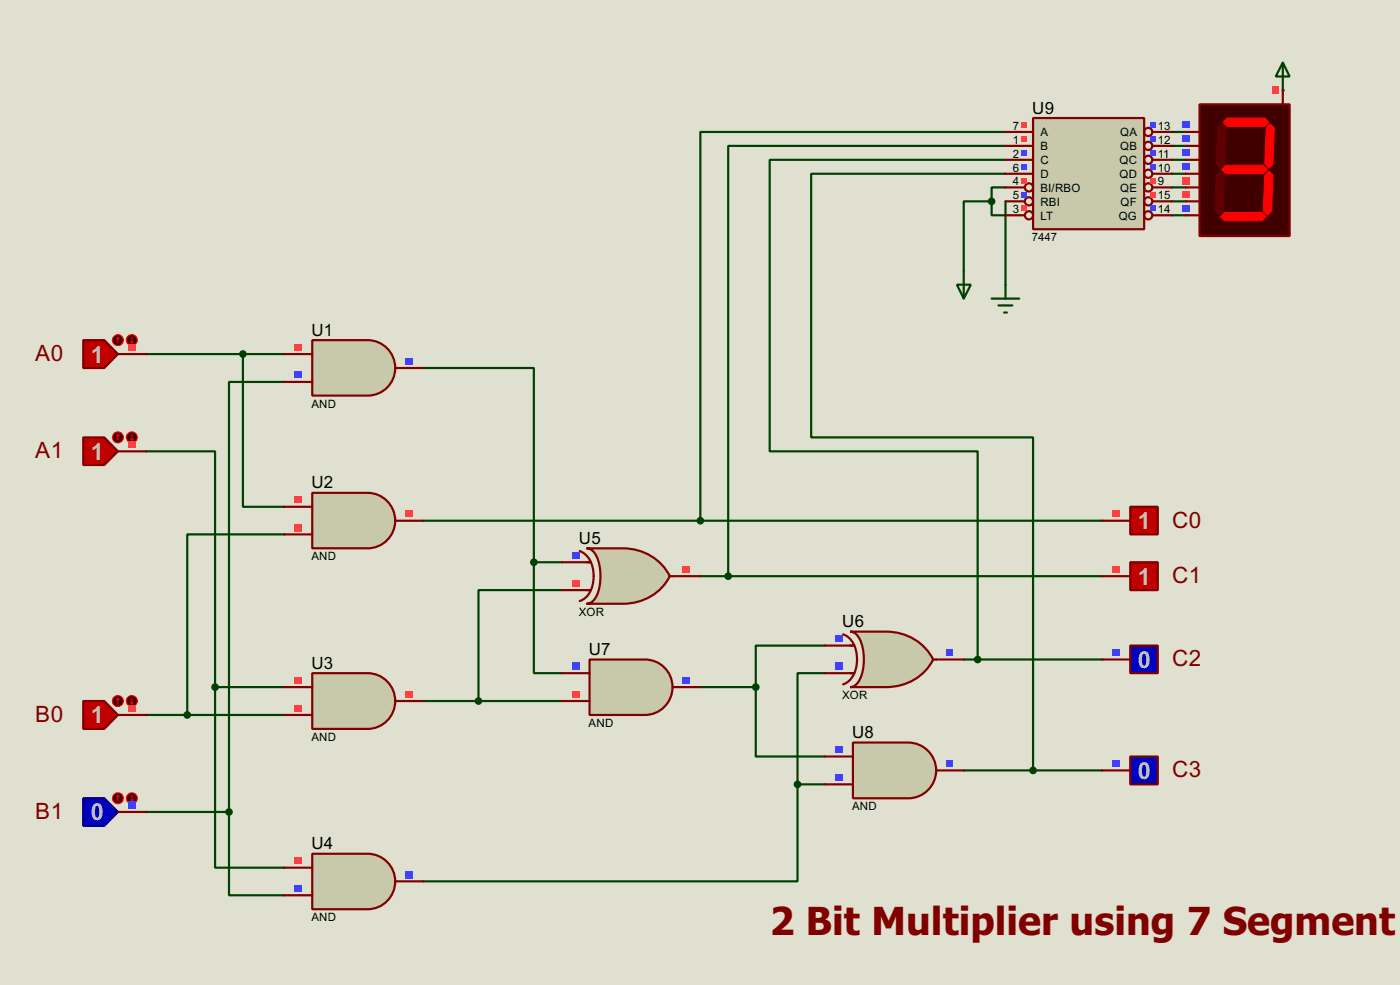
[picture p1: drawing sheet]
<svg xmlns="http://www.w3.org/2000/svg" width="256mm" height="180mm" viewBox="0 0 256 180" stroke-linecap="round" stroke-linejoin="round" font-family="sans-serif">
<path d="M0 0h256.5v180.3h-256.5z" fill="#e0e0d0"/>
<g fill="none" stroke="#004000" stroke-width=".4">
<path d="M26.7 64.8h25.4M44.5 64.8v28h7.6M52.1 69.9h-10.1v78.7M77.5 67.4h20.3v35.5M26.7 82.6h12.7v43.2M52.1 97.8h-17.8v33.1M97.8 102.9v20.3h5.1M97.8 102.9h5.1M102.9 108h-15.2v20.3M151.2 118.2h-12.7v7.6M26.7 130.9h25.4M39.4 125.8v33h12.7"/>
<path d="M39.4 125.8h12.7M77.5 128.3h25.4M128.3 125.8h10.2M138.5 125.8v12.7h12.7M151.2 123.2h-5.1v20.4M26.7 148.6h15.3M42 148.6v15.3h10.1M146.1 143.6v17.7h-68.6M146.1 143.6h5.1"/>
</g>
<circle cx="235" cy="16.6" r=".2" fill="#004000"/>
<g fill="none" stroke="#004000" stroke-width=".4">
<path d="M181.7 36.9v2.5h2.5M181.7 36.9h-5.1v12.7M184.2 34.3h-2.5v2.6M184.2 24.2h-55.9v71.1M184.2 26.7h-50.8v78.8M184.2 29.3h-43.2v53.3h38.1v38.1M184.2 31.8h-35.6v48.3h40.7v60.9M184.2 36.9v15.2M214.7 24.2h2.5M214.7 26.7h2.5M214.7 29.3h2.5M214.7 31.8h2.5"/>
<path d="M214.7 34.3h2.5M214.7 36.9h2.5M214.7 39.4h2.5M77.5 95.3h124.5M128.3 105.5h73.7M176.6 120.7h25.4M176.6 141h25.4"/>
</g>
<path d="M57.2 62.3h10.2a5.1 5.1 0 0 1 5 5 5.1 5.1 0 0 1-5 5.1h-10.2z" fill-rule="evenodd" fill="#c8c8aa" stroke="#800000" stroke-width=".4"/>
<path d="M52.1 64.8h5.1M52.1 69.9h5.1M72.4 67.4h5.1" fill="none" stroke="#800000" stroke-width=".4"/>
<path d="M54 62.9h1.3v1.3h-1.3z" fill="#ff4040"/>
<g fill="#4040ff">
<path d="M54 68h1.3v1.3h-1.3z"/>
<path d="M74.3 65.5h1.3v1.2h-1.3z"/>
</g>
<path d="M57.2 90.2h10.2a5.1 5.1 0 0 1 5 5.1 5.1 5.1 0 0 1-5 5.1h-10.2z" fill-rule="evenodd" fill="#c8c8aa" stroke="#800000" stroke-width=".4"/>
<path d="M52.1 92.8h5.1M52.1 97.8h5.1M72.4 95.3h5.1" fill="none" stroke="#800000" stroke-width=".4"/>
<g fill="#ff4040">
<path d="M54 90.9h1.3v1.2h-1.3z"/>
<path d="M54 95.9h1.3v1.3h-1.3z"/>
<path d="M74.3 93.4h1.3v1.3h-1.3z"/>
</g>
<path d="M57.2 123.2h10.2a5.1 5.1 0 0 1 5 5.1 5.1 5.1 0 0 1-5 5.1h-10.2z" fill-rule="evenodd" fill="#c8c8aa" stroke="#800000" stroke-width=".4"/>
<path d="M52.1 125.8h5.1M52.1 130.9h5.1M72.4 128.3h5.1" fill="none" stroke="#800000" stroke-width=".4"/>
<g fill="#ff4040">
<path d="M54 123.9h1.3v1.2h-1.3z"/>
<path d="M54 129h1.3v1.2h-1.3z"/>
<path d="M74.3 126.4h1.3v1.3h-1.3z"/>
</g>
<path d="M57.2 156.3h10.2a5.1 5.1 0 0 1 5 5 5.1 5.1 0 0 1-5 5.1h-10.2z" fill-rule="evenodd" fill="#c8c8aa" stroke="#800000" stroke-width=".4"/>
<path d="M52.1 158.8h5.1M52.1 163.9h5.1M72.4 161.3h5.1" fill="none" stroke="#800000" stroke-width=".4"/>
<path d="M54 156.9h1.3v1.3h-1.3z" fill="#ff4040"/>
<g fill="#4040ff">
<path d="M54 162h1.3v1.2h-1.3z"/>
<path d="M74.3 159.4h1.3v1.3h-1.3z"/>
</g>
<path d="M107.5 100.4h6.6a9.5 9.5 0 0 1 8.6 5.1 9.4 9.4 0 0 1-8.6 5h-6.6a2.19 2.19 0 0 0 1.8-1.5 9.2 9.2 0 0 0-.4-7.8l-.9-.7z" fill-rule="evenodd" fill="#c8c8aa" stroke="#800000" stroke-width=".4"/>
<path d="M102.9 102.9h5.4M102.9 108h5.4M106.2 100.9a4.6 4.6 0 0 1 2.6 4.6 4.4 4.4 0 0 1-2.6 4.5M122.7 105.5h5.6" fill="none" stroke="#800000" stroke-width=".4"/>
<path d="M104.8 101h1.3v1.3h-1.3z" fill="#4040ff"/>
<g fill="#ff4040">
<path d="M104.8 106.1h1.3v1.3h-1.3z"/>
<path d="M125.1 103.6h1.3v1.2h-1.3z"/>
</g>
<path d="M155.8 115.6h6.6a9.5 9.5 0 0 1 8.6 5.1 9.4 9.4 0 0 1-8.6 5.1h-6.6a2.18 2.18 0 0 0 1.8-1.5 9.3 9.3 0 0 0-.4-7.8l-.9-.8z" fill-rule="evenodd" fill="#c8c8aa" stroke="#800000" stroke-width=".4"/>
<path d="M151.2 118.2h5.3M154.5 116.1a4.5 4.5 0 0 1 2.5 4.6 4.5 4.5 0 0 1-2.5 4.6M151.2 123.2h5.3M171 120.7h5.6" fill="none" stroke="#800000" stroke-width=".4"/>
<g fill="#4040ff">
<path d="M153.1 116.3h1.3v1.2h-1.3z"/>
<path d="M153.1 121.3h1.3v1.3h-1.3z"/>
<path d="M173.4 118.8h1.3v1.3h-1.3z"/>
</g>
<path d="M108 120.7h10.2a5.1 5.1 0 0 1 5 5.1 5.1 5.1 0 0 1-5 5.1h-10.2z" fill-rule="evenodd" fill="#c8c8aa" stroke="#800000" stroke-width=".4"/>
<path d="M102.9 123.2h5.1M102.9 128.3h5.1M123.2 125.8h5.1" fill="none" stroke="#800000" stroke-width=".4"/>
<path d="M104.8 121.3h1.3v1.3h-1.3z" fill="#4040ff"/>
<path d="M104.8 126.4h1.3v1.3h-1.3z" fill="#ff4040"/>
<path d="M125.1 123.9h1.3v1.2h-1.3z" fill="#4040ff"/>
<path d="M156.3 135.9h10.1a5.1 5.1 0 0 1 5.1 5.1 5.1 5.1 0 0 1-5.1 5.1h-10.1z" fill-rule="evenodd" fill="#c8c8aa" stroke="#800000" stroke-width=".4"/>
<path d="M151.2 138.5h5.1M151.2 143.6h5.1M171.5 141h5.1" fill="none" stroke="#800000" stroke-width=".4"/>
<g fill="#4040ff">
<path d="M153.1 136.6h1.3v1.2h-1.3z"/>
<path d="M153.1 141.7h1.3v1.2h-1.3z"/>
<path d="M173.4 139.1h1.3v1.3h-1.3z"/>
</g>
<path d="M15.3 62.3h3.8l2.5 2.5-2.5 2.6h-3.8z" fill-rule="evenodd" fill="#c00000" stroke="#800000" stroke-width=".4"/>
<path d="M21.6 64.8h5.1" fill="none" stroke="#800000" stroke-width=".4"/>
<circle cx="21.6" cy="62.3" r="1" fill="#400000" stroke="#f00" stroke-width=".2"/>
<path d="M21.6 61.8l-.2 .2M21.6 61.8l.3 .2M21.6 61.8v1" fill="none" stroke="#f00" stroke-width=".2"/>
<circle cx="24.1" cy="62.3" r="1" fill="#400000" stroke="#f00" stroke-width=".2"/>
<path d="M23.9 62.5l.3 .3M24.2 61.8v1M24.4 62.5l-.2 .3" fill="none" stroke="#f00" stroke-width=".2"/>
<path d="M23.5 62.9h1.3v1.3h-1.3z" fill="#ff4040"/>
<circle cx="44.5" cy="64.8" r=".5" fill="#004000" stroke="#004000" stroke-width=".4"/>
<path d="M15.3 80.1h3.8l2.5 2.5-2.5 2.5h-3.8z" fill-rule="evenodd" fill="#c00000" stroke="#800000" stroke-width=".4"/>
<path d="M21.6 82.6h5.1" fill="none" stroke="#800000" stroke-width=".4"/>
<circle cx="21.6" cy="80.1" r="1" fill="#400000" stroke="#f00" stroke-width=".2"/>
<path d="M21.6 79.6l-.2 .2M21.6 79.6l.3 .2M21.6 79.6v1" fill="none" stroke="#f00" stroke-width=".2"/>
<circle cx="24.1" cy="80.1" r="1" fill="#400000" stroke="#f00" stroke-width=".2"/>
<path d="M24.2 79.6v1M23.9 80.3l.3 .3M24.4 80.3l-.2 .3" fill="none" stroke="#f00" stroke-width=".2"/>
<path d="M23.5 80.7h1.3v1.3h-1.3z" fill="#ff4040"/>
<path d="M15.3 128.3h3.8l2.5 2.6-2.5 2.5h-3.8z" fill-rule="evenodd" fill="#c00000" stroke="#800000" stroke-width=".4"/>
<path d="M21.6 130.9h5.1" fill="none" stroke="#800000" stroke-width=".4"/>
<circle cx="21.6" cy="128.3" r="1" fill="#400000" stroke="#f00" stroke-width=".2"/>
<path d="M21.6 127.8l-.2 .3M21.6 127.8l.3 .3M21.6 127.8v1" fill="none" stroke="#f00" stroke-width=".2"/>
<circle cx="24.1" cy="128.3" r="1" fill="#400000" stroke="#f00" stroke-width=".2"/>
<path d="M23.9 128.6l.3 .2M24.2 127.8v1M24.4 128.6l-.2 .2" fill="none" stroke="#f00" stroke-width=".2"/>
<path d="M23.5 129h1.3v1.2h-1.3z" fill="#ff4040"/>
<path d="M15.3 146.1h3.8l2.5 2.5-2.5 2.6h-3.8z" fill-rule="evenodd" fill="#0000c0" stroke="#000080" stroke-width=".4"/>
<path d="M21.6 148.6h5.1" fill="none" stroke="#800000" stroke-width=".4"/>
<circle cx="21.6" cy="146.1" r="1" fill="#400000" stroke="#f00" stroke-width=".2"/>
<path d="M21.6 145.6l-.2 .3M21.6 145.6l.3 .3M21.6 145.6v1" fill="none" stroke="#f00" stroke-width=".2"/>
<circle cx="24.1" cy="146.1" r="1" fill="#400000" stroke="#f00" stroke-width=".2"/>
<path d="M23.9 146.4l.3 .2M24.2 145.6v1M24.4 146.4l-.2 .2" fill="none" stroke="#f00" stroke-width=".2"/>
<path d="M23.5 146.7h1.3v1.3h-1.3z" fill="#4040ff"/>
<g fill="#004000" stroke="#004000" stroke-width=".4">
<circle cx="41.9" cy="148.6" r=".5"/>
<circle cx="34.3" cy="130.9" r=".5"/>
<circle cx="39.4" cy="125.8" r=".5"/>
<circle cx="97.8" cy="102.9" r=".5"/>
<circle cx="138.4" cy="125.8" r=".5"/>
<circle cx="146.1" cy="143.6" r=".5"/>
<circle cx="87.6" cy="128.3" r=".5"/>
</g>
<path d="M207.1 92.8h5v5h-5z" fill-rule="evenodd" fill="#c00000" stroke="#800000" stroke-width=".4"/>
<path d="M202 95.3h5.1" fill="none" stroke="#800000" stroke-width=".4"/>
<path d="M203.9 93.4h1.3v1.3h-1.3z" fill="#ff4040"/>
<path d="M207.1 102.9h5v5.1h-5z" fill-rule="evenodd" fill="#c00000" stroke="#800000" stroke-width=".4"/>
<path d="M202 105.5h5.1" fill="none" stroke="#800000" stroke-width=".4"/>
<path d="M203.9 103.6h1.3v1.2h-1.3z" fill="#ff4040"/>
<path d="M207.1 118.2h5v5h-5z" fill-rule="evenodd" fill="#0000c0" stroke="#800000" stroke-width=".4"/>
<path d="M202 120.7h5.1" fill="none" stroke="#800000" stroke-width=".4"/>
<path d="M203.9 118.8h1.3v1.3h-1.3z" fill="#4040ff"/>
<path d="M207.1 138.5h5v5.1h-5z" fill-rule="evenodd" fill="#0000c0" stroke="#800000" stroke-width=".4"/>
<path d="M202 141h5.1" fill="none" stroke="#800000" stroke-width=".4"/>
<path d="M203.9 139.1h1.3v1.3h-1.3z" fill="#4040ff"/>
<path d="M235 11.5l1.3 2.5h-2.6zM235 11.5v5.1" fill="none" stroke="#004000" stroke-width=".4"/>
<path d="M219.8 19.1h16.5v24.1h-16.5z" fill="#400000" stroke="#800000" stroke-width=".4"/>
<g fill="#f00" stroke="#f00" stroke-width=".18">
<path d="M224.8 21.6h6.9l.8 .8-.8 .8h-6.9l-.7-.8z" fill-rule="evenodd"/>
<path d="M232 23.4l.7-.7 .8 .7-.3 6.6-.7 .8-.8-.8z" fill-rule="evenodd"/>
<path d="M232.5 31.3l.7 .8-.2 6.6-.8 .7-.8-.7 .3-6.6z" fill-rule="evenodd"/>
<path d="M223.6 39.7l.7-.8h6.9l.8 .8-.8 .7h-6.9z" fill-rule="evenodd"/>
<path d="M223.8 31l.8-.7h6.8l.8 .7-.8 .8h-6.8z" fill-rule="evenodd"/>
</g>
<g fill="#600000" stroke="#600000" stroke-width=".18">
<path d="M223.6 31.3l.7 .8-.2 6.6-.8 .7-.7-.7 .2-6.6z" fill-rule="evenodd"/>
<path d="M223.1 23.4l.7-.7 .8 .7-.3 6.6-.7 .8-.8-.8z" fill-rule="evenodd"/>
</g>
<path d="M235 16.6v2.5M217.2 24.2h2.6M217.2 26.7h2.6M217.2 29.3h2.6M217.2 31.8h2.6M217.2 34.3h2.6M217.2 36.9h2.6M217.2 39.4h2.6" fill="none" stroke="#800000" stroke-width=".4"/>
<g fill="#4040ff">
<path d="M216.6 22.3h1.3v1.2h-1.3z"/>
<path d="M216.6 24.8h1.3v1.3h-1.3z"/>
<path d="M216.6 27.4h1.3v1.2h-1.3z"/>
<path d="M216.6 29.9h1.3v1.3h-1.3z"/>
</g>
<g fill="#ff4040">
<path d="M216.6 32.4h1.3v1.3h-1.3z"/>
<path d="M216.6 35h1.3v1.2h-1.3z"/>
</g>
<path d="M216.6 37.5h1.3v1.3h-1.3z" fill="#4040ff"/>
<path d="M233.1 15.9h1.3v1.3h-1.3z" fill="#ff4040"/>
<path d="M189.3 21.6h20.3v20.4h-20.3z" fill="#c8c8aa" stroke="#800000" stroke-width=".4"/>
<g fill="none" stroke="#800000" stroke-width=".4">
<path d="M184.2 24.2h5.1M184.2 26.7h5.1M184.2 29.3h5.1M184.2 31.8h5.1M184.2 34.3h3.6M184.2 36.9h3.6M184.2 39.4h3.6M211.1 24.2h3.6M211.1 26.7h3.6M211.1 29.3h3.6M211.1 31.8h3.6M211.1 34.3h3.6"/>
<path d="M211.1 36.9h3.6M211.1 39.4h3.6"/>
<circle cx="188.5" cy="34.3" r=".75"/>
<circle cx="188.5" cy="36.9" r=".75"/>
<circle cx="188.5" cy="39.4" r=".75"/>
<circle cx="210.3" cy="39.4" r=".75"/>
<circle cx="210.3" cy="34.3" r=".75"/>
<circle cx="210.3" cy="26.7" r=".75"/>
<circle cx="210.3" cy="31.8" r=".75"/>
<circle cx="210.3" cy="36.9" r=".75"/>
<circle cx="210.3" cy="29.3" r=".75"/>
<circle cx="210.3" cy="24.2" r=".75"/>
</g>
<path d="M187.1 22.4h1v1h-1z" fill="#ff4040"/>
<path d="M210.7 22.4h1.1v1h-1.1z" fill="#4040ff"/>
<path d="M187.1 24.9h1v1.1h-1z" fill="#ff4040"/>
<g fill="#4040ff">
<path d="M210.7 24.9h1.1v1.1h-1.1z"/>
<path d="M187.1 27.5h1v1h-1z"/>
<path d="M210.7 27.5h1.1v1h-1.1z"/>
<path d="M187.1 30h1v1h-1z"/>
<path d="M210.7 30h1.1v1h-1.1z"/>
</g>
<g fill="#ff4040">
<path d="M187.1 32.6h1v1h-1z"/>
<path d="M210.7 32.6h1.1v1h-1.1z"/>
</g>
<path d="M187.1 35.1h1v1h-1z" fill="#4040ff"/>
<g fill="#ff4040">
<path d="M210.7 35.1h1.1v1h-1.1z"/>
<path d="M187.1 37.6h1v1.1h-1z"/>
</g>
<path d="M210.7 37.6h1.1v1.1h-1.1z" fill="#4040ff"/>
<path d="M175.3 52.1h2.6l-1.3 2.6zM176.6 49.6v5.1M181.7 54.7h5M182.9 55.9h2.6M184 57.2h.5M184.2 52.1v2.6" fill="none" stroke="#004000" stroke-width=".4"/>
<g fill="#004000" stroke="#004000" stroke-width=".4">
<circle cx="181.6" cy="36.9" r=".5"/>
<circle cx="128.3" cy="95.3" r=".5"/>
<circle cx="133.4" cy="105.5" r=".5"/>
<circle cx="179.1" cy="120.7" r=".5"/>
<circle cx="189.2" cy="141" r=".5"/>
</g>
<text font-size="8.6" fill="#800000" x="141" y="171.1">2 Bit Multiplier using 7 Segment</text>
<g font-size="4.8" fill="#c0c0c0">
<text x="16.7" y="66.3">1</text>
<text x="16.7" y="84.2">1</text>
<text x="208.5" y="96.9">1</text>
<text x="208.5" y="107">1</text>
<text x="208.5" y="122.3">0</text>
<text x="16.7" y="132.4">1</text>
<text x="208.5" y="142.6">0</text>
<text x="16.7" y="150.2">0</text>
</g>
<g font-size="4.6" fill="#800000">
<text x="6.5" y="66.1">A0</text>
<text x="6.5" y="83.9">A1</text>
<text x="214.7" y="96.6">C0</text>
<text x="214.7" y="106.7">C1</text>
<text x="214.7" y="122">C2</text>
<text x="6.5" y="132.1">B0</text>
<text x="214.7" y="142.3">C3</text>
<text x="6.5" y="149.9">B1</text>
</g>
<g font-size="3.5">
<text x="189.1" y="20.8">U9</text>
<text x="57.1" y="61.4">U1</text>
<text x="57.1" y="89.4">U2</text>
<text x="106.1" y="99.6">U5</text>
<text x="107.9" y="119.9">U7</text>
<text x="154.3" y="114.8">U6</text>
<text x="57.1" y="122.4">U3</text>
<text x="156.1" y="135.1">U8</text>
<text x="57.1" y="155.5">U4</text>
</g>
<g font-size="2.4">
<text x="185.6" y="23.8">7</text>
<text x="212.1" y="23.8">13</text>
<text x="185.6" y="26.3">1</text>
<text x="185.6" y="28.9">2</text>
<text x="190.6" y="25">A</text>
<text x="190.6" y="27.5">B</text>
<text x="205.2" y="25">QA</text>
<text x="205.2" y="27.5">QB</text>
<text x="212.1" y="26.3">12</text>
<text x="212.1" y="28.9">11</text>
<text x="185.6" y="31.4">6</text>
<text x="185.6" y="33.9">4</text>
<text x="190.6" y="30">C</text>
<text x="190.6" y="32.6">D</text>
<text x="190.6" y="35.1">BI/RBO</text>
<text x="205.1" y="30">QC</text>
<text x="205.1" y="32.6">QD</text>
<text x="205.2" y="35.1">QE</text>
<text x="212.1" y="31.4">10</text>
<text x="212.1" y="33.9">9</text>
<text x="185.6" y="36.5">5</text>
<text x="185.6" y="39">3</text>
<text x="190.6" y="37.7">RBI</text>
<text x="190.6" y="40.2">LT</text>
<text x="204.9" y="40.2">QG</text>
<text x="205.3" y="37.7">QF</text>
<text x="212.1" y="36.5">15</text>
<text x="212.1" y="39">14</text>
<text x="189.1" y="44.1">7447</text>
<text x="57" y="74.6">AND</text>
<text x="57" y="102.6">AND</text>
<text x="106" y="112.7">XOR</text>
<text x="154.3" y="128">XOR</text>
<text x="57" y="135.6">AND</text>
<text x="107.8" y="133.1">AND</text>
<text x="156.1" y="148.3">AND</text>
<text x="57" y="168.6">AND</text>
</g>
</svg>
